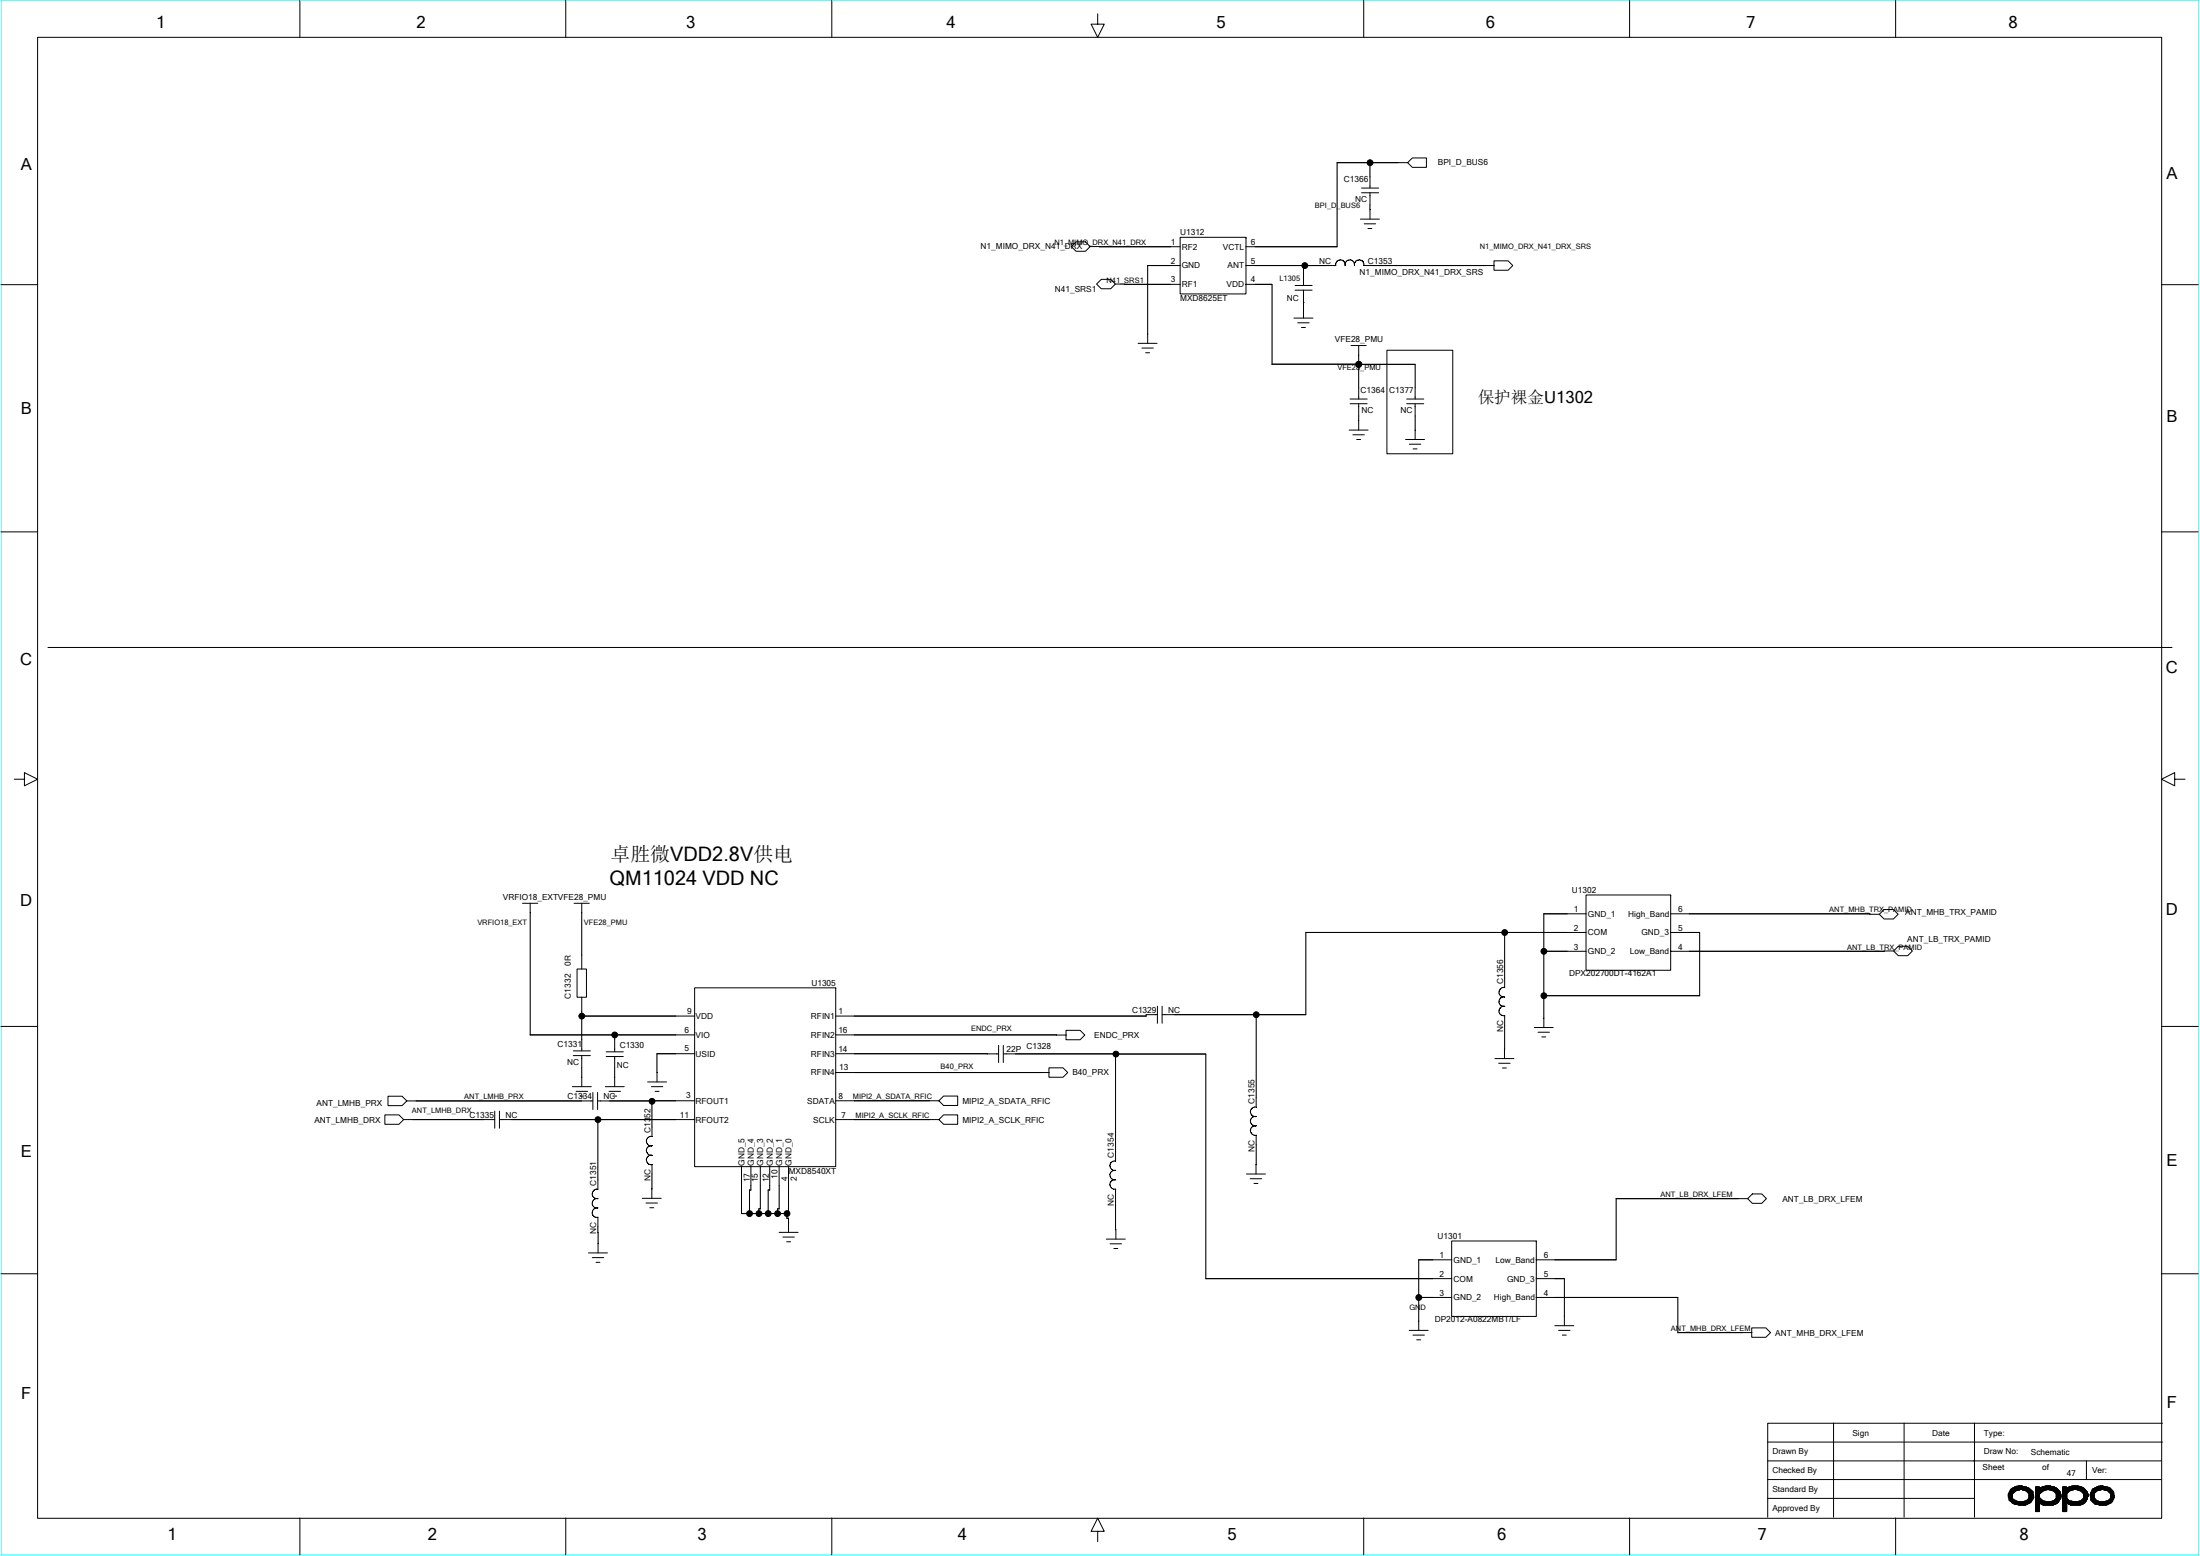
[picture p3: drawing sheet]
<svg xmlns="http://www.w3.org/2000/svg" width="297mm" height="210mm" viewBox="0 0 297 210" stroke-linecap="round" stroke-linejoin="round" font-family="sans-serif">
<path d="M.1 0h296.8v209.8h-296.8z" fill="none" stroke="#0ff" stroke-width=".14"/>
<g fill="none" stroke="#000" stroke-width=".14">
<path d="M5.1 5h286.8v199.9h-286.8zM40.5 .1v4.9M76.4 .1v4.9M112.3 .1v4.9M148.2 1.9v1.4h.9l-.9 1.7-.9-1.7h.9M184.1 .1v4.9M220 .1v4.9M255.9 .1v4.9M.1 38.4h5M144.6 33.3l.7-.7h1.3l.6 .7-.6 .6h-1.3zM147.2 33.3h12.2M148.1 38.3l.6-.6h1.3l.6 .6-.6 .7h-1.3z"/>
<path d="M148.5 33.3h.1M150.6 38.3l1.3 .1M151.8 38.4h7.6M154.9 35.8h4.5M155 35.8v10.5M159.3 32h8.9v7.7h-8.9zM168.2 33.3h12.3M168.2 38.4h3.5v10.8M168.2 32h.1M174.9 39.2h2.3M174.9 38.5h2.3M176 39.2v3.7"/>
<path d="M176 35.8v2.7M181.6 35.6a.63 .63 0 0 0-.7-.5 .63 .63 0 0 0-.5 .7h-12.2M181.6 35.6v.3M182.9 35.6a.64 .64 0 0 0-.7-.5 .64 .64 0 0 0-.6 .7M183.1 35.2l-.2 .4v.3M183.1 35.2a.64 .64 0 0 1 .6-.1 .64 .64 0 0 1 .4 .5M183.7 29.6h2.5M183.8 26h2.3M183.8 25.4h2.3M184.1 35.6v.2h17.6M184.2 30.2h1.5M184.7 30.8h.5"/>
<path d="M185 26v3.6M185 21.9v3.5M190.1 21.9h-9.6v11.4M190.7 21.3h1.9v1.3h-1.9l-.6-.7zM201.7 35.2h1.9l.7 .6-.7 .7h-1.9zM291.8 38.4h5M153.7 46.3h2.5M154.2 47h1.5M154.7 47.6h.5M171.7 49.1h11.7M174.7 42.9h2.6M175.2 43.6h1.6"/>
<path d="M175.7 44.2h.6M182.2 58h2.5M182.3 54.5h2.3M182.3 53.8h2.3M182.4 46.6h2.1M182.7 58.7h1.5M183.2 59.3h.5M183.4 49.2h7.7v4.6M183.4 46.6v7.2M183.4 54.5v3.5M187.3 47.3h8.8v13.9h-8.8zM189.8 59.3h2.5"/>
<path d="M189.9 54.5h2.3M189.9 53.8h2.3M190.3 59.9h1.5M191.1 54.5v4.8M.1 71.8h5M190.8 60.6h.5M291.8 71.8h5M6.5 87.4h286.8M1.9 105.2h1.4v-.9l1.8 .9-1.8 .8v-.8M293.6 105.2v-.9l-1.8 .9 1.8 .8v-.8h1.4M.1 138.5h5M70.5 121.9h2.1"/>
<path d="M71.6 139.7h22.2M71.6 121.9v17.8M77.5 121.9h2.1M77.9 130.8h1.3v3.8h-1.3zM78.5 137.1h15.3M78.5 134.6v7.2M78.5 121.9v8.9M83 139.7v2.2M93.8 133.3h19v24.1h-19zM112.8 137.1h41.9M112.8 139.7h29.9M112.8 133.3h.1"/>
<path d="M142.7 139.7h1.3M143.9 139h1.9l.7 .7-.7 .6h-1.9zM156.3 136.9h-1.6v.2M156.3 135.8v2.3M156.9 135.8v2.3M169.6 136.9v12.5M202.4 135.3a.68 .68 0 0 0 .8 .5 .67 .67 0 0 0-.8 .8M202.4 136.6a.69 .69 0 0 0 .8 .5M203 134.5l-.5 .3-.1 .5M203.2 125.8v7.5M203.2 137.1l-.1 4.5M203.2 133.3a.65 .65 0 0 0-.8 .6 .65 .65 0 0 0 .8 .6h-.1"/>
<path d="M207.2 138.7h2.5M207.7 139.3h1.5M208.2 139.9h.5M208.4 128.4h5.8M214.1 120.8h11.5v10.1h-11.5zM214.2 125.8h-37.9v11.1h-19.4M214.2 123.3h-5.8v15.4M225.5 123.3h27v.1M225.5 125.8h4v8.6h-21.1M225.5 128.4h28.9M225.6 120.8h.1M252.5 123.4h1.3"/>
<path d="M254.4 122.7h1.2l.7 .7-.7 .6h-1.2l-.7-.6zM255.7 128.3l-1.3 .1M256.3 127.7h1.3l.6 .6-.6 .7h-1.3l-.6-.7zM291.8 138.5h5M52 150.5h1.9l.6 .6-.6 .6h-1.9zM52.4 147.9h1.9l.6 .7-.6 .6h-1.9zM54.5 151.1h12.3M54.9 148.6h25.1M66.8 149.9v2.4M67.4 149.9v2.4M77.3 146.6h2.5M77.4 142.5h2.3"/>
<path d="M77.4 141.8h2.3M77.8 147.3h1.5M78.3 147.9h.5M78.5 142.5v4.1M80 147.4v2.3M80.7 147.4v2.3M80.7 151.1v9.4a.62 .62 0 0 0-.7 .8M81.7 146.6h2.6M81.8 141.9h2.4M81.8 142.6h2.4M82.2 147.3h1.6M82.7 147.9h.6"/>
<path d="M83 142.6v4M87.4 146h2.6M87.8 153.4h.2M87.9 153.4a.64 .64 0 0 0-.6 .7 .64 .64 0 0 0 .7 .5h-.2M87.9 154.6a.64 .64 0 0 0-.6 .7 .64 .64 0 0 0 .7 .6h-.2M87.9 155.9a.64 .64 0 0 0-.6 .7 .64 .64 0 0 0 .7 .6M87.9 146.6h1.6M88 148.5v4.9M88 157.1v3.4M88.5 147.3h.5M88.7 142.2h5.1M88.7 142.2v3.8"/>
<path d="M93.8 148.5l-13.1 .1M93.8 151.1h-26.4M100.1 157.4v6.4M101.4 157.4v3.2h-.2M102.7 157.4v5.8M103.9 157.4v3.2h-.2M105.2 157.4v5.8M106.5 157.4v6.4h-6.4M112.8 148.5h14M112.8 144.7h28.8M112.8 142.2h22M126.8 151.1l.6-.6h1.9v1.2h-1.9z"/>
<path d="M126.8 151.1h-14M127.4 147.9h1.9v1.3h-1.9l-.6-.7zM133.3 142.2h.1M134.8 141.1v2.3M135.5 142.2l15.2 .1M135.5 141.1v2.3M141.6 144.1h1.9l.7 .6-.7 .7h-1.9zM150.4 157.9a.64 .64 0 0 0-.5 .7 .64 .64 0 0 0 .6 .6M150.6 157.9a.64 .64 0 0 1-.7-.6 .64 .64 0 0 1 .7-.6v-14.5h12.2v30.4M150.6 159.2a.65 .65 0 0 0-.7 .7 .65 .65 0 0 0 .7 .6M168.3 158.4h2.6M168.8 159.1h1.5"/>
<path d="M169.3 159.7h.5M169.4 149.4h.2M169.4 149.4a.64 .64 0 0 0-.6 .7 .64 .64 0 0 0 .8 .6h-.2M169.4 150.7a.64 .64 0 0 0-.6 .7 .64 .64 0 0 0 .8 .5h-.2M169.4 151.9a.64 .64 0 0 0-.6 .8 .64 .64 0 0 0 .8 .5M169.6 157.2h.1M169.6 157.1v1.3M169.6 153.2v4M201.8 142.9h2.6M202.3 143.5h1.6M202.9 144.1h.5M203.1 141.6v1.3"/>
<path d="M.1 171.9h5M79.5 169.1h2.5M80 161.2a.69 .69 0 0 0 .7 .6 .64 .64 0 0 0-.7 .6 .64 .64 0 0 0 .7 .6h-.2M80 163.8a.64 .64 0 0 0 .7 .5M80 169.7h1.5M80.5 170.3h.5M80.5 163l-.4 .3-.1 .5M80.7 166.3h.1M80.7 164.3v4.8M86.7 161.7h2.6M87.2 162.3h1.6M87.7 163h.6"/>
<path d="M88 160.4v1.3M101.2 160.6v3.2M102.4 163.1h.3M102.5 163.1v.7M103.7 160.6v3.2M105.2 166.3h2.6M105.2 163.1h-.2v.7M105.7 166.9h1.5M106.2 167.6h.5M106.2 164.4h.3v1.9M106.3 163.8v.6M149.4 167.2h2.5"/>
<path d="M149.9 167.9h1.5M150.4 168.5h.5M150.6 165.9l.1 1.3M150.6 160.5v5.5M162.8 172.6h33.2M190.3 179.5h2.5M191.5 170h4.5M191.5 175.1h4.5M191.6 170v9.5M196 167.5h11.4v10.2h-11.4zM207.4 172.6h3.8v6.3M207.4 175.1h19.1v4.8"/>
<path d="M207.4 167.5h.1M209.9 178.9h2.6M210.4 179.5h1.6M226.5 179.8h10M236 161.8h-17.8v8.2h-10.8M236.5 179.2h1.9l.7 .6-.7 .7h-1.9zM236.6 161.1h1.3l.6 .7-.6 .6h-1.3l-.6-.6zM291.8 171.9h5M190.8 180.2h1.5M191.3 180.8h.5M210.9 180.2h.6M238.7 194.6h53.3"/>
<path d="M247.6 192v12.7M257.1 192v12.7M266.6 192v12.7M281.7 197.1v2.6M291.8 199.7h-53.1M291.8 197.1h-53.1M292 192.1h-53.3v12.6M40.5 204.9v4.9M76.4 204.9v4.9M112.3 204.9v4.9M148.2 206.7h.9l-.9-1.8-.9 1.8h.9v1.3M184.1 204.9v4.9"/>
<path d="M220 204.9v4.9M238.7 202.2h27.9M255.9 204.9v4.9M271.1 201.6h.7M271.1 201.7h.6M271.1 201.8h.6M271.1 202h.6M271.1 202.1h.6M271.3 201.3h.8M271.3 202.3h.6M271.3 202.2h.4M271.3 201.4v1.1h.8"/>
<path d="M271.4 202.6h.8M271.4 202.5v-1.3v1.4h.7M271.5 202.2v.4h.8M271.5 200.9a2.21 2.21 0 0 1 3 .4l.1 .8-.4 .6-.8 .4h-.6l-.9-.1-.6-.5-.1-.8zM271.5 201v1.6v-1.5v.1M271.7 201.6l.5-.4 .6-.3 .8 .3 .4 .4v.6a1.54 1.54 0 0 1-2.3 0zM271.7 200.9l-.1 1.8h2.6v-1.7M271.7 200.8h2.2M271.8 200.8v.7M271.8 202.3v.5M271.9 202.5v.5h1.9M271.9 200.8v.6h-.6"/>
<path d="M272.1 202.4v.6M272.2 200.7v.5h-.8M272.2 202.6v.4M272.3 202.6v.4M272.3 200.7v.4M272.3 200.6h.8M272.4 202.7v.4M272.4 200.7v.4M272.5 203.1h1.1M272.6 202.7v.4M272.6 200.5v.6M272.7 202.7v.4"/>
<path d="M272.7 200.5v.6h-1.3M272.8 202.7v.4M272.8 200.5v.4M272.9 202.7v.4M272.9 200.5v.4M273.1 202.7v.4M273.1 200.5v.6h1.1M273.2 202.7v.4M273.2 200.7v.4M273.3 202.6v.5M273.3 200.7v.4M273.4 202.6h.9"/>
<path d="M273.4 202.6v.5M273.4 200.7v.4M273.4 201.2h1M273.5 200.7h-1.4v.5M273.6 202.6v.4M273.6 200.7v.5M273.7 201.3h.8M273.7 200.8v.5M273.7 202.4v.6h-1.5v-.4M273.8 200.8v.6h.7M273.9 201.8h.7M273.9 202h.7"/>
<path d="M273.9 202.1h.7M273.9 201.7h.6M274 200.8v.8h.5M274 200.9h-2.5M274.1 200.9v1.9h-2.5M274.3 201.2v1.3h-.6M274.5 201.3v1h-.7v.5M274.5 202.2h-.6l.1 .6M274.8 200.8h2.8M274.8 200.9h3M274.8 200.7h.6v3.3h-.6M274.8 203h.6"/>
<path d="M274.8 203.1h.6M274.8 203.2h.6M274.8 203.3h.6M274.8 203.5h.6M274.8 203.6h.6M274.8 203.7h.6M274.8 203.9h.6M274.8 201.2h1.2M274.8 202.6h1.1M274.8 202.5h.9M274.8 202.3h.8v.7M274.8 202.2h.7v.6"/>
<path d="M274.8 201.6h.6M274.8 201.7h.6M274.8 201.8h.6M274.8 202h.6M274.8 202.1h.6M274.8 200.7h.6v.2v-.1h.1a2.27 2.27 0 0 1 2.3 .1 1.03 1.03 0 0 1 .2 1.6l-.2 .3-.5 .3h-1.4l-.5-.3v1.2h-.6zM274.8 200.7v3.3M275 200.7v3.3M275.1 200.7v3.3M275.2 200.7v3.3M275.4 201.6l.5-.4 .6-.3 .8 .3 .3 .4v.6a1.54 1.54 0 0 1-2.2 0zM275.5 200.8v.8"/>
<path d="M275.6 203h2M275.6 200.8v.6h-.8M275.7 200.7h1.7v.6M275.7 200.7v.6h-.9M275.7 202.4v.6M275.9 200.7v.5M275.9 202.6v.5M276 200.7v.4M276 202.6v.5M276.1 202.6v.5M276.1 200.5v.6M276.2 200.6h.7"/>
<path d="M276.2 202.7v.4M276.2 200.5v.6h-1.4M276.4 202.7v.4M276.4 200.5v.6M276.5 202.7v.4M276.5 200.5v.4M276.6 202.7v.4M276.6 200.5v.6M276.7 201.1h1.2M276.8 202.7v.4M276.8 200.5v.6M276.9 202.7v.4"/>
<path d="M276.9 200.5v.6M277 202.6v.5M277 200.7v.4M277.1 201.2h.9v1.4M277.1 202.6h.8M277.1 202.6v.5M277.1 200.7v.4M277.3 202.6v.5h-1.5M277.3 200.7v.5M277.4 201.3h.7v1h-.6M277.4 202.5h.6M277.4 202.4v.6"/>
<path d="M277.5 201.4h.6M277.5 202.3v.7M277.5 200.8v.6M277.6 201.8h.7v.2h-.7M277.6 201.7h.7M277.6 202.1h.7M277.6 200.8v.8h.5M277.8 200.9v1.9h-3M277.9 201v1.7h-3.1M278.3 202.2h-.7v.6M278.5 203h.5M278.5 203.1h.5"/>
<path d="M278.5 203.2h.5M278.5 203.3h.5M278.5 203.5h.5M278.5 203.6h.5M278.5 203.7h.5M278.5 203.9h.5M278.5 200.9h3M278.5 200.8h2.8M278.5 200.7h.5v3.3h-.5M278.5 201.2h1M278.5 202.6h1M278.5 202.5h.8"/>
<path d="M278.5 202.3h.7v.5M278.5 202.2h.5M278.5 201.6h.5M278.5 201.7h.5M278.5 201.8h.5M278.5 202h.5M278.5 202.1h.5M278.5 200.7h.5v.2v-.1h.2a2.17 2.17 0 0 1 2.4 .3l.1 .2a.49 .49 0 0 1 .1 .8v.2a1.37 1.37 0 0 1-.9 .8h-1.4l-.5-.3v1.2h-.5zM278.5 200.7v3.3M278.7 200.7v3.3M278.8 200.7v3.3M278.9 200.7v3.3"/>
<path d="M279.2 200.8v.6h-.7M279.3 202.4v.6h2M279.3 200.7v.6h-.8M279.4 200.7h1.7v.6M279.4 202.6v.4M279.4 200.7v.5M279.4 201.2l.8-.3 .7 .3 .4 .4v.6a1.54 1.54 0 0 1-2.3 0v-.6zM279.5 202.6v.5M279.5 200.7v.4M279.7 202.6v.5M279.7 200.5v.6M279.8 202.6v.5"/>
<path d="M279.8 200.5v.6h-1.3M279.9 202.7v.4M279.9 200.5v.6M280.1 202.7v.4M280.1 200.5v.4M280.2 202.7v.4M280.2 200.5v.4M280.3 202.7v.4M280.3 200.5v.4M280.4 201.1h1.2M280.4 202.7v.4M280.4 200.5v.6"/>
<path d="M280.6 202.7v.4M280.6 200.5v.6M280.7 202.6v.5M280.7 200.5v.6M280.8 201.2h.9v1.4M280.8 202.6v.5M280.8 200.7v.4M280.8 202.6h.8M280.9 202.6v.5h-1.4M280.9 200.7v.5M281 201.3h.8v1h-.6M281 202.5h.7"/>
<path d="M281.1 202.4v.6M281.2 201.4h.6M281.2 202.3v.7M281.2 200.8v.6M281.3 201.6h.7M281.3 201.7h.7M281.3 201.8h.7M281.3 202h.7M281.3 202.2h.6M281.3 202.1h.5M281.3 200.8v2M281.4 200.9v1.9h-2.9"/>
<path d="M281.6 201v1.7h-3.1M282.2 201.7h.5M282.2 201.8h.5M282.2 202h.5M282.3 201.6h.4M282.3 202.3h.6M282.3 202.2h.4M282.3 201.3v1.2h.7M282.3 202.1h.4M282.4 201.2h.8M282.5 201v1.6h.7M282.6 200.9h2.4"/>
<path d="M282.6 200.9v1.8M282.6 200.9a2.03 2.03 0 0 1 2.8 .4l.1 .8-.4 .6-.8 .4-1.5-.1-.5-.5-.1-.8zM282.7 202.8h2.3M282.7 201.6l.4-.4 .7-.3 .8 .3 .4 .4v.6a1.52 1.52 0 0 1-2.3 0zM282.7 200.9v1.9M282.8 200.8h2.1M282.8 202.2v.8M282.8 200.8v.6h-.5M283 202.3v.7M283 200.8v.5h-.6M283.1 200.7h1.2v.4M283.1 202.4v.6"/>
<path d="M283.1 200.7v.5M283.2 202.6v.4M283.2 200.7v.4M283.3 200.6h.7M283.3 202.6v.5M283.3 200.7v.4M283.5 202.7v.4M283.5 200.7v.4M283.6 202.7v.4M283.6 200.5v.6h-1M283.7 202.7v.4M283.7 200.5v.6"/>
<path d="M283.8 202.7v.4M283.8 200.5v.4M284 202.7v.4M284 200.5v.6M284.1 201.1h1M284.1 200.7v.4M284.1 202.7v.4M284.2 200.7v.4M284.2 202.7v.4M284.3 202.6v.5M284.5 200.7v.4M284.5 202.6v.5h-1.1"/>
<path d="M284.6 201.2h.6v1.4h-.9M284.6 200.7v.5M284.6 202.6v.4h-1.8M284.7 202.5h.5M284.7 200.8v.5h.7v1h-.6M284.7 202.4v.6M284.8 201.4h.6M284.9 200.8v.6M284.9 202.3v.5M285 201.8h.5M285 202h.5M285 202.1h.5"/>
<path d="M285 202.2h.4M285 201.6h.4M285 201.7h.4M285 200.9v1.9M285.1 201v1.7h-2.5"/>
<circle cx="176.2" cy="35.8" r=".39"/>
<circle cx="185" cy="22" r=".39"/>
<circle cx="183.5" cy="49.2" r=".39"/>
<circle cx="78.6" cy="137.1" r=".39"/>
<circle cx="83" cy="139.7" r=".39"/>
<circle cx="169.6" cy="136.9" r=".39"/>
<circle cx="203.2" cy="125.8" r=".39"/>
<circle cx="208.5" cy="128.4" r=".39"/>
<circle cx="208.5" cy="134.4" r=".39"/>
<circle cx="80.7" cy="151.1" r=".39"/>
<circle cx="88" cy="148.6" r=".39"/>
<circle cx="150.7" cy="142.2" r=".39"/>
<circle cx="101.2" cy="163.8" r=".39"/>
<circle cx="102.5" cy="163.8" r=".39"/>
<circle cx="103.7" cy="163.8" r=".39"/>
<circle cx="105" cy="163.8" r=".39"/>
<circle cx="106.3" cy="163.8" r=".39"/>
<circle cx="191.6" cy="175.1" r=".39"/>
</g>
<g fill="#000">
<path d="M176 35.8h.2zM176 35.8v1.2zM185 27.7v.6zM185 21.9v2zM176 40.8v.9zM183.4 56.1v.7zM183.4 47.9v1.2zM191.1 56.1v1.9zM78.5 136.5v.6zM83 139.7v.6zM154.7 136.9v.2zM228.1 125.8h1.4z"/>
<path d="M78.5 144.1v1.3zM83 144.1v1.3zM101.4 160v.6zM103.9 160v.6zM80.7 165.5v.8zM80.7 166.3v1.5zM100.1 163.8h1.1zM101.2 160.6h.2zM101.2 163.8h1.3zM102.5 163.1h.2zM102.5 163.1v.7zM102.5 163.8h1.2z"/>
<path d="M103.7 160.6h.2zM103.7 163.8h1.3zM105 163.1h.2zM105 163.1v.7zM105 163.8h1.3zM106.3 163.8h.2zM106.3 163.8v.6zM106.3 164.4h.2zM106.5 164.4v.6zM191.6 170h1.9zM191.6 175.1h1.9zM209.9 172.6h1.3z"/>
</g>
<g fill="#000">
<circle cx="176.2" cy="35.8" r=".4"/>
<circle cx="185" cy="21.9" r=".4"/>
<circle cx="183.5" cy="49.2" r=".4"/>
<circle cx="183.5" cy="49.1" r=".4"/>
<circle cx="78.5" cy="137.1" r=".4"/>
<circle cx="83" cy="139.7" r=".4"/>
<circle cx="169.6" cy="136.9" r=".4"/>
<circle cx="203.2" cy="125.8" r=".4"/>
<circle cx="208.4" cy="128.4" r=".4"/>
<circle cx="208.4" cy="134.4" r=".4"/>
<circle cx="80.7" cy="151.1" r=".4"/>
<circle cx="88" cy="148.6" r=".4"/>
<circle cx="150.7" cy="142.2" r=".4"/>
<circle cx="101.2" cy="163.8" r=".4"/>
<circle cx="102.5" cy="163.8" r=".4"/>
<circle cx="103.7" cy="163.8" r=".4"/>
<circle cx="105" cy="163.8" r=".4"/>
<circle cx="106.3" cy="163.8" r=".4"/>
<circle cx="191.6" cy="175.1" r=".4"/>
</g>
<g font-size="2.7">
<text x="82.3" y="119.4">QM11024 VDD NC</text>
<text x="82.4" y="116.2">卓胜微VDD2.8V供电</text>
</g>
<g font-size="2.2">
<text x="21.1" y="3.8">1</text>
<text x="56.2" y="3.8">2</text>
<text x="92.7" y="3.8">3</text>
<text x="127.8" y="3.8">4</text>
<text x="164.2" y="3.8">5</text>
<text x="200.6" y="3.8">6</text>
<text x="235.8" y="3.8">7</text>
<text x="271.2" y="3.8">8</text>
<text x="2.8" y="23">A</text>
<text x="292.5" y="24.1">A</text>
<text x="2.8" y="55.8">B</text>
<text x="199.5" y="54.4">保护裸金U1302</text>
<text x="292.5" y="57">B</text>
<text x="2.7" y="89.7">C</text>
<text x="292.4" y="90.8">C</text>
<text x="2.7" y="122.3">D</text>
<text x="292.4" y="123.5">D</text>
<text x="2.8" y="156.2">E</text>
<text x="292.5" y="157.3">E</text>
<text x="2.9" y="188.8">F</text>
<text x="292.6" y="189.9">F</text>
<text x="22.6" y="207.8">1</text>
<text x="57.8" y="207.8">2</text>
<text x="94.2" y="207.8">3</text>
<text x="129.3" y="207.8">4</text>
<text x="165.7" y="207.8">5</text>
<text x="202.2" y="207.8">6</text>
<text x="237.3" y="207.8">7</text>
<text x="272.7" y="207.8">8</text>
</g>
<g font-size="1.1">
<text x="194.1" y="22.3">BPI_D_BUS6</text>
<text x="181.5" y="24.6">C1366</text>
<text x="183" y="27.3">NC</text>
<text x="132.4" y="33.6">N1_MIMO_DRX_N41_DRX</text>
<text x="158.1" y="35.6">2</text>
<text x="158.1" y="33">1</text>
<text x="159.3" y="31.8">U1312</text>
<text x="159.6" y="33.7">RF2</text>
<text x="165.1" y="33.7">VCTL</text>
<text x="168.9" y="35.6">5</text>
<text x="168.9" y="33">6</text>
<text x="178.1" y="35.6">NC</text>
<text x="184.7" y="35.6">C1353</text>
<text x="142.4" y="39.4">N41_SRS1</text>
<text x="158.1" y="38.1">3</text>
<text x="159.3" y="40.7">MXD8625ET</text>
<text x="159.6" y="36.2">GND</text>
<text x="159.6" y="38.8">RF1</text>
<text x="165.6" y="38.8">VDD</text>
<text x="165.7" y="36.2">ANT</text>
<text x="168.9" y="38.1">4</text>
<text x="173.8" y="40.6">NC</text>
<text x="183.6" y="37.1">N1_MIMO_DRX_N41_DRX_SRS</text>
<text x="180.2" y="46.1">VFE28_PMU</text>
<text x="183.7" y="53.1">C1364</text>
<text x="187.6" y="53.1">C1377</text>
<text x="183.8" y="55.8">NC</text>
<text x="189.1" y="55.8">NC</text>
<text x="67.9" y="121.4">VRFIO18_EXTVFE28_PMU</text>
<text x="212.2" y="120.5">U1302</text>
<text x="212.5" y="125.6">2</text>
<text x="212.5" y="123.1">1</text>
<text x="214.4" y="123.7">GND_1</text>
<text x="219.8" y="123.7">High_Band</text>
<text x="226.6" y="125.6">5</text>
<text x="226.6" y="123.1">6</text>
<text x="257.2" y="123.4">ANT_MHB_TRX_PAMID</text>
<text x="77.1" y="130.3" transform="rotate(-90 77.1 130.3)">0R</text>
<text x="211.9" y="131.7">DPX202700DT-4162A1</text>
<text x="212.5" y="128.1">3</text>
<text x="214.4" y="126.2">COM</text>
<text x="214.4" y="128.8">GND_2</text>
<text x="220.1" y="128.8">Low_Band</text>
<text x="221.6" y="126.2">GND_3</text>
<text x="226.6" y="128.1">4</text>
<text x="257.5" y="127.1">ANT_LB_TRX_PAMID</text>
<text x="77.1" y="134.7" transform="rotate(-90 77.1 134.7)">C1332</text>
<text x="92.8" y="136.9">9</text>
<text x="93.9" y="137.5">VDD</text>
<text x="109.5" y="137.5">RFIN1</text>
<text x="109.6" y="133.1">U1305</text>
<text x="113.2" y="136.9">1</text>
<text x="152.8" y="136.7">C1329</text>
<text x="157.7" y="136.7">NC</text>
<text x="202.9" y="132.8" transform="rotate(-90 202.9 132.8)">C1356</text>
<text x="75.3" y="141.3">C1331</text>
<text x="76.6" y="143.7">NC</text>
<text x="83.7" y="141.5">C1330</text>
<text x="92.4" y="139.4">6</text>
<text x="92.4" y="141.8">5</text>
<text x="93.9" y="140">VIO</text>
<text x="93.9" y="142.6">USID</text>
<text x="109.5" y="140">RFIN2</text>
<text x="109.5" y="142.6">RFIN3</text>
<text x="113.2" y="139.4">16</text>
<text x="113.2" y="142">14</text>
<text x="135.9" y="142">22P</text>
<text x="138.6" y="141.5">C1328</text>
<text x="147.7" y="140.1">ENDC_PRX</text>
<text x="202.9" y="139.3" transform="rotate(-90 202.9 139.3)">NC</text>
<text x="42.7" y="149.2">ANT_LMHB_PRX</text>
<text x="76.6" y="148.3">C1334</text>
<text x="81.5" y="148.3">NC</text>
<text x="83.3" y="144.1">NC</text>
<text x="92.7" y="148.2">3</text>
<text x="93.9" y="148.9">RFOUT1</text>
<text x="109" y="148.9">SDATA</text>
<text x="109.5" y="145.1">RFIN4</text>
<text x="113.2" y="148.3">8</text>
<text x="113.3" y="144.4">13</text>
<text x="129.9" y="148.9">MIPI2_A_SDATA_RFIC</text>
<text x="144.8" y="145.1">B40_PRX</text>
<text x="169.4" y="148.9" transform="rotate(-90 169.4 148.9)">C1355</text>
<text x="42.5" y="151.5">ANT_LMHB_DRX</text>
<text x="63.4" y="150.8">C1335</text>
<text x="68.2" y="150.9">NC</text>
<text x="87.8" y="152.9" transform="rotate(-90 87.8 152.9)">C1352</text>
<text x="91.8" y="150.9">11</text>
<text x="93.9" y="151.5">RFOUT2</text>
<text x="109.8" y="151.5">SCLK</text>
<text x="113.6" y="150.9">7</text>
<text x="129.9" y="151.5">MIPI2_A_SCLK_RFIC</text>
<text x="169.4" y="155.4" transform="rotate(-90 169.4 155.4)">NC</text>
<text x="80.5" y="160" transform="rotate(-90 80.5 160)">C1351</text>
<text x="87.8" y="159.4" transform="rotate(-90 87.8 159.4)">NC</text>
<text x="100.5" y="157.3" transform="rotate(-90 100.5 157.3)">GND_5</text>
<text x="101.3" y="159.6" transform="rotate(-90 101.3 159.6)">17</text>
<text x="101.8" y="157.3" transform="rotate(-90 101.8 157.3)">GND_4</text>
<text x="102.3" y="159.6" transform="rotate(-90 102.3 159.6)">15</text>
<text x="103.1" y="157.3" transform="rotate(-90 103.1 157.3)">GND_3</text>
<text x="103.8" y="159.6" transform="rotate(-90 103.8 159.6)">12</text>
<text x="104.3" y="157.3" transform="rotate(-90 104.3 157.3)">GND_2</text>
<text x="105" y="159.1" transform="rotate(-90 105 159.1)">10</text>
<text x="105.6" y="157.3" transform="rotate(-90 105.6 157.3)">GND_1</text>
<text x="106.3" y="159.3" transform="rotate(-90 106.3 159.3)">4</text>
<text x="106.5" y="158.4">MXD8540XT</text>
<text x="106.9" y="157.3" transform="rotate(-90 106.9 157.3)">GND_0</text>
<text x="107.6" y="159.3" transform="rotate(-90 107.6 159.3)">2</text>
<text x="150.4" y="156.2" transform="rotate(-90 150.4 156.2)">C1354</text>
<text x="80.5" y="166.5" transform="rotate(-90 80.5 166.5)">NC</text>
<text x="150.4" y="162.7" transform="rotate(-90 150.4 162.7)">NC</text>
<text x="194.1" y="167.2">U1301</text>
<text x="240.7" y="162.2">ANT_LB_DRX_LFEM</text>
<text x="194.4" y="169.8">1</text>
<text x="194.4" y="172.3">2</text>
<text x="196.3" y="170.4">GND_1</text>
<text x="196.3" y="173">COM</text>
<text x="201.9" y="170.4">Low_Band</text>
<text x="203.5" y="173">GND_3</text>
<text x="208.4" y="172.3">5</text>
<text x="208.4" y="169.8">6</text>
<text x="193.7" y="178.4">DP2012-A0822MBT/LF</text>
<text x="194.4" y="174.9">3</text>
<text x="196.3" y="175.5">GND_2</text>
<text x="201.7" y="175.5">High_Band</text>
<text x="208.4" y="174.9">4</text>
<text x="239.7" y="180.2">ANT_MHB_DRX_LFEM</text>
<text x="239.3" y="196.3">Drawn By</text>
<text x="250.1" y="193.7">Sign</text>
<text x="260.9" y="193.7">Date</text>
<text x="267.9" y="193.7">Type:</text>
<text x="267.9" y="196.3">Draw No:</text>
<text x="274.2" y="196.4">Schematic</text>
<text x="239.3" y="198.8">Checked By</text>
<text x="239.3" y="201.3">Standard By</text>
<text x="239.3" y="203.9">Approved By</text>
<text x="267.7" y="198.3">Sheet</text>
<text x="275.7" y="198.3">of</text>
<text x="279" y="199.2">47</text>
<text x="282.5" y="198.8">Ver:</text>
</g>
<g font-size="1">
<text x="177.5" y="28.1">BPI_D_BUS6</text>
<text x="142.4" y="33.1">N1_MIMO_DRX_N41_DRX</text>
<text x="199.8" y="33.5">N1_MIMO_DRX_N41_DRX_SRS</text>
<text x="149.4" y="38.1">N41_SRS1</text>
<text x="172.7" y="37.9">L1305</text>
<text x="180.6" y="49.9">VFE28_PMU</text>
<text x="64.4" y="124.9">VRFIO18_EXT</text>
<text x="78.8" y="124.9">VFE28_PMU</text>
<text x="247" y="123.1">ANT_MHB_TRX_PAMID</text>
<text x="249.4" y="128.1">ANT_LB_TRX_PAMID</text>
<text x="131.1" y="139.1">ENDC_PRX</text>
<text x="62.7" y="148.4">ANT_LMHB_PRX</text>
<text x="115.1" y="148.3">MIPI2_A_SDATA_RFIC</text>
<text x="127" y="144.3">B40_PRX</text>
<text x="55.6" y="150.2">ANT_LMHB_DRX</text>
<text x="115.5" y="150.9">MIPI2_A_SCLK_RFIC</text>
<text x="224.2" y="161.5">ANT_LB_DRX_LFEM</text>
<text x="190.3" y="176.8">GND</text>
<text x="225.6" y="179.6">ANT_MHB_DRX_LFEM</text>
</g>
</svg>
